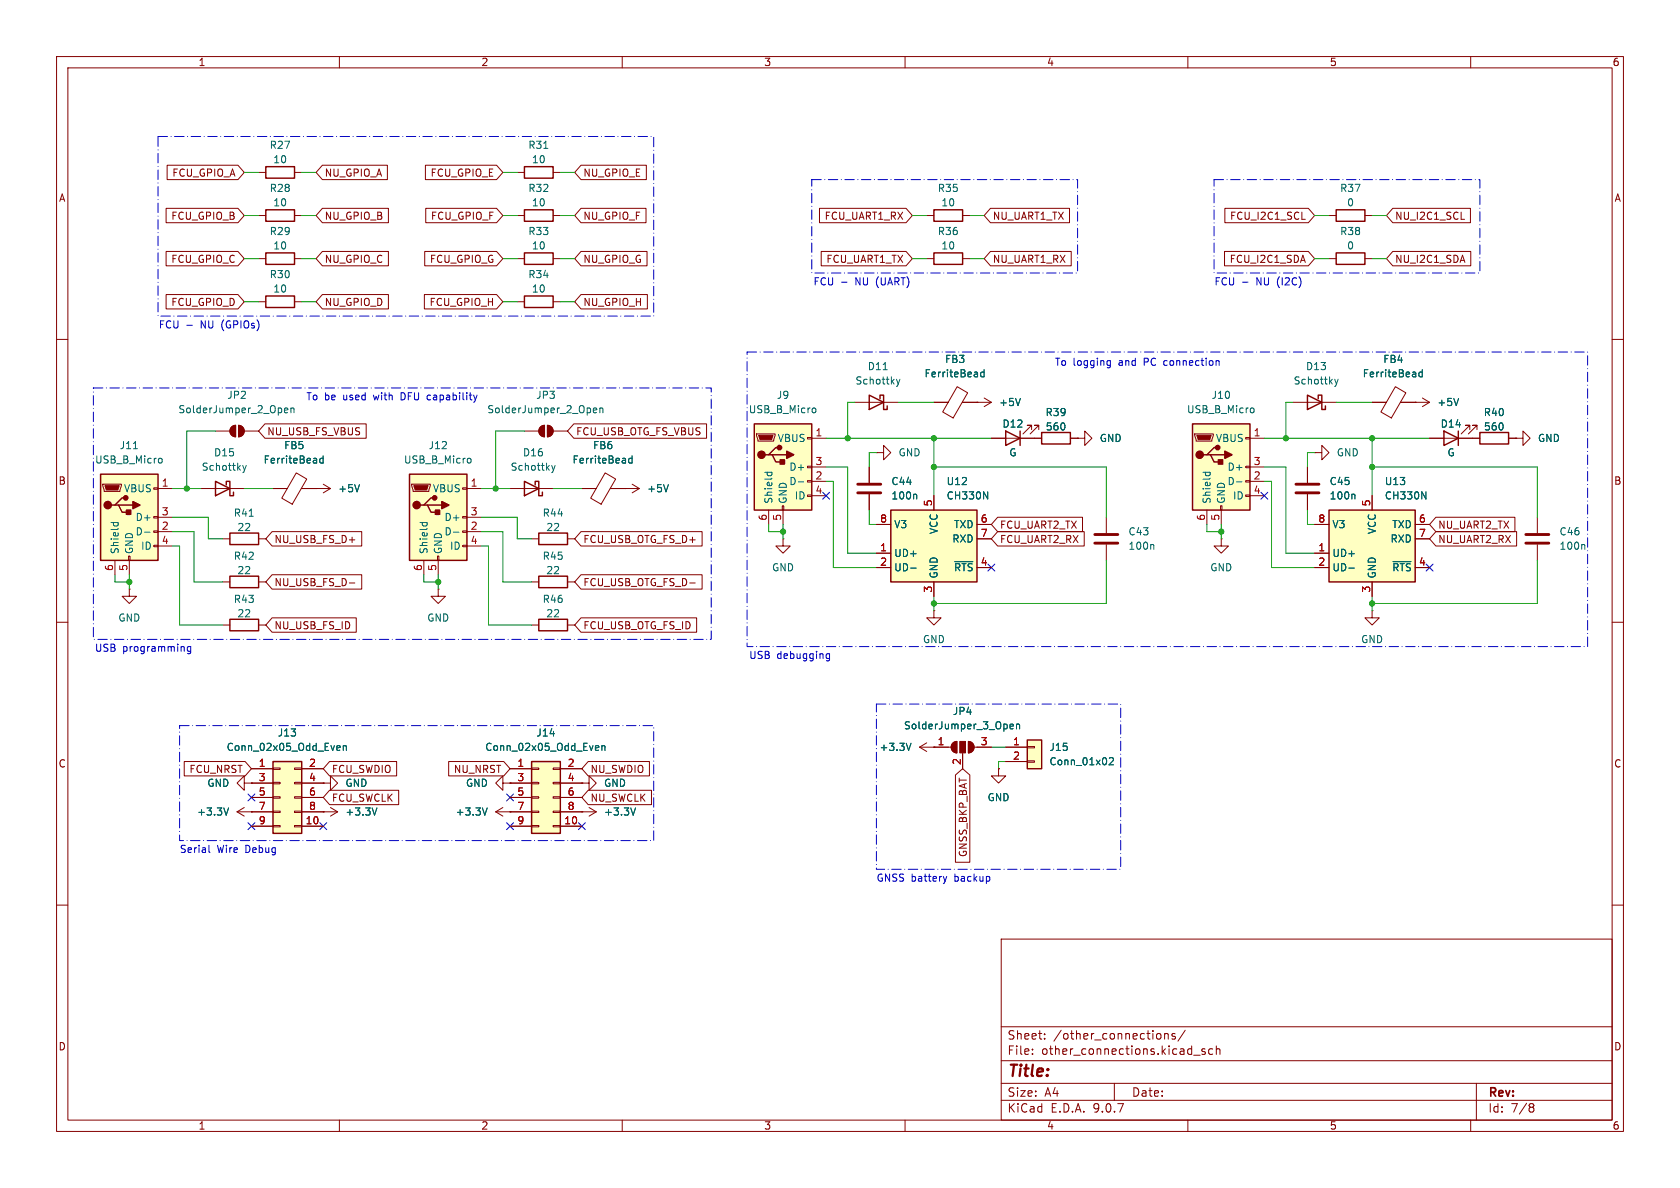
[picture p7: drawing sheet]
<svg xmlns="http://www.w3.org/2000/svg" width="297mm" height="210mm" viewBox="0 0 297 210" stroke-linecap="round" stroke-linejoin="round" font-family="sans-serif">
<g fill="none" stroke="#840000" stroke-width=".18">
<path d="M10 10h277v190h-277zM12 12h273v186h-273zM60 10v2M110 10v2M160 10v2M210 10v2M260 10v2M10 60h2M92.7 76.2h2.5M95.5 75.5l.8-.3v2a1.02 1.02 0 0 1-1-.6 1.02 1.02 0 0 1 .2-1.1zM96.8 75.2a1.02 1.02 0 0 1 1 1 1.02 1.02 0 0 1-1 1zM97.8 76.2h2.5"/>
<path d="M165.1 71.1h2.5M169.2 68.4l1.9 1-2.6 4.5-1.9-1.1zM170.1 71.1h5.2M172.7 71.1h.1M174 70.4l1.3 .7M175.3 77.5h7.6M175.3 71.1l-1.3 .8M182.4 75.9v-.7h-.8h.8l-1.6 1.5M183.6 75.9v-.7h-.7h.7l-1.5 1.5M285 60h2M10 110h2M285 110h2"/>
<path d="M41.9 143.5l1.3 .8M41.9 143.5h2.5M43.2 142.7l-1.3 .8M44.4 143.5h.1M87.6 143.5h2.6M87.6 143.5l1.3 .8M88.9 142.7l-1.3 .8M90.2 143.5h.1M10 160h2M177 166h108v32h-108zM285 160h2M60 198v2"/>
<path d="M110 198v2M160 198v2M177 194.5h108M177 191.5h108M177 187.5h108M177 181.5h108M182.5 186.3v.1M182.5 185.5v.1M184.7 183.6v.1M184.7 182.8v.1M197 191.5v3M205.2 182.8v.8"/>
<path d="M205.9 182.7v1M205.9 182.8l.2-.1 .4 .1v.9M207.7 182.8l-.3-.1-.2 .2v.2l.5 .2v.3h-.5M209.5 182.1l-1.3 2M210 198v2M211 186.5h1.2M213 185.5l-.3-.1-.2 .2v.2l.5 .2v.3h-.5M214.4 185.5l-.4-.1-.3 .3v.4l.1 .2h.6M215 185.5l.2-.1 .4 .1 .1 .9M215 184.9v1.5M260 198v2M261 191.5v6.5"/>
<path d="M270.6 195.1l.4 .1 .2 .2-.3 .3M270.6 195.7h.3M270.9 195.7l.2 .2 .1 .4-.2 .2-.4 .1"/>
</g>
<path d="M104.9 72.5l.6-.1-.1-.2-.3-.1-.2 .2 .1 .6h.4M106 72.2l.2-.1 .3 .1 .1 .8M106 72.1v.9M174 65.3v1.3M174 65.8h-.4l-.2 .2 .1 .6h.5M180.4 70.4l-.4 1.3M40.4 142.8l-.4 1.3M86.1 142.8l-.4 1.3" fill="none" stroke="#006464" stroke-width=".18"/>
<path d="M177.8 76.2l2.5 1.3-2.5 1.2zM180.3 76.2v2.5" fill="none" stroke="#840000" stroke-width=".25"/>
<g fill="#840000" stroke="#840000" stroke-width=".18">
<path d="M95.5 75.5l.8-.3v2a1.02 1.02 0 0 1-1-.6 1.02 1.02 0 0 1 .2-1.1z"/>
<path d="M96.8 75.2a1.02 1.02 0 0 1 1 1 1.02 1.02 0 0 1-1 1z"/>
</g>
<path d="M94 134.6h5.1v12.7h-5.1z" fill="#ffffc2"/>
<path d="M165.1 37.1h5.1v2h-5.1zM92.7 52.3h5.1v2.1h-5.1zM165.1 44.7h5.1v2h-5.1zM231.1 69.9l2.6 1.2-2.6 1.3zM233 70.5v-.6h.7v2.5h.6v-.6M255.3 76.2l2.5 1.3-2.5 1.2zM257.8 76.2v2.5M261.6 76.5h5.1v2h-5.1zM40.6 101.9h5.1v2h-5.1zM94 134.6h5.1v12.7h-5.1z" fill="none" stroke="#840000" stroke-width=".25"/>
<g fill="none" stroke="#840000" stroke-width=".18">
<path d="M163.8 38.1h1.3M170.2 38.1h1.2M91.4 53.3h1.3M97.8 53.3h1.3M163.8 45.7h1.3M170.2 45.7h1.2M228.6 71.1h7.6M242.6 71.1h2.5M246.7 68.4l1.8 1-2.5 4.5-1.9-1.1zM247.6 71.1h5.1M250.2 71.1h.1M251.5 70.4l1.2 .7"/>
<path d="M252.7 71.1l-1.2 .8M252.7 77.5h8.9M259.8 75.9v-.7h-.7h.7l-1.5 1.5M261.1 75.9v-.7h-.8h.8l-1.5 1.5M266.7 77.5h1.3M102.9 86.4h2.5M107 83.6l1.8 1.1-2.5 4.4-1.9-1zM107.9 86.4h2.6M231.1 82.6v2.7M231.1 87.4v2.8M232.4 80h1.3v-1.3l1.2 1.3-1.2 1.3v-1.3M232.4 80h.1"/>
<path d="M22.9 104.1v1.3h1.2l-1.2 1.3-1.3-1.3h1.3M22.9 104.1h.1M39.4 102.9h1.2M45.7 102.9h1.3M57.1 138.4h1.3v-1.2l1.3 1.2-1.3 1.3v-1.3M57.1 138.4h.1M88.9 138.4v-1.2l-1.3 1.2 1.3 1.3v-1.3h1.3M90.2 138.4h.1M90.2 135.9h3.8M90.2 138.4h3.8M94 135.8h1.2v.2h-1.2zM94 138.3h1.2v.3h-1.2z"/>
<path d="M97.8 135.8h1.3v.2h-1.3zM97.8 138.3h1.3v.3h-1.3zM99.1 135.9h3.8M99.1 138.4h3.8M162.6 132.1l1.2 .7M162.6 132.1h2.5M163.8 131.3l-1.2 .8M165.1 132.1h.1M57.1 143.5h.1M57.1 143.5h2.6M58.4 142.7l1.3 .8M59.7 143.5l-1.3 .8"/>
<path d="M90.2 141h3.8M90.2 143.5h3.8M90.2 146.1h3.8M94 140.8h1.2v.3h-1.2zM94 143.4h1.2v.2h-1.2zM94 145.9h1.2v.3h-1.2zM97.8 140.8h1.3v.3h-1.3zM97.8 143.4h1.3v.2h-1.3zM97.8 145.9h1.3v.3h-1.3zM99.1 141h3.8M99.1 143.5h3.8M99.1 146.1h3.8"/>
</g>
<g fill="none" stroke="#006464" stroke-width=".18">
<path d="M236 67l.3 .9M236.3 67.9l-.3 .4M236.6 67l-.3 .9M251.4 65.3v1.3M251.4 65.8h-.3l-.3 .2 .2 .6h.4M257.9 70.4l-.5 1.3M111.7 80.6v1.3M111.7 81.1l-.3-.1-.3 .3 .2 .5h.4M239.4 87.4l.1 .1v.7M105.4 131.8l.4 .1 .1 .2-.6 .1M105.8 132.6l-.4 .1M106.4 131.9l.2-.1 .3 .1 .1 .8"/>
<path d="M106.4 131.8v.9M161.1 131.4l-.5 1.3M66.6 142.8l-.4 1.3"/>
</g>
<path d="M229.1 85.6h4.1M229.1 87.1h4.1" fill="none" stroke="#840000" stroke-width=".51"/>
<path d="M17.8 83.8h10.1v15.3h-10.1z" fill="#ffffc2"/>
<path d="M236.2 37.1h5.1v2h-5.1zM236.2 44.7h5.1v2h-5.1zM184.1 76.5h5.1v2h-5.1zM17.8 83.8h10.1v15.3h-10.1zM20.3 89.3h.7l.6 1.3h1.3M21 89.3h2.5M22.2 88h-.6l-1.3 1.3h-.6M38.1 85.1l2.5 1.3-2.5 1.2zM40 85.7v-.6h.6v2.5h.7v-.6M40.6 94.2h5.1v2.1h-5.1zM40.6 109.5h5.1v2h-5.1z" fill="none" stroke="#840000" stroke-width=".25"/>
<g fill="none" stroke="#840000" stroke-width=".18">
<path d="M234.9 38.1h1.3M241.3 38.1h1.3M234.9 45.7h1.3M241.3 45.7h1.3M182.9 77.5h1.2M189.2 77.5h1.3M190.5 77.5h1.3v-1.3l1.2 1.3-1.2 1.2v-1.2M190.5 77.5h.1M18.2 85.6h3.3v.3l-.3 1h-2.8zM20.3 99.1v2.5M22.7 98.3h.3v.8h-.3zM22.9 99.1v2.5"/>
<path d="M27.2 86.2h.7v.3h-.7zM27.2 91.3h.7v.3h-.7zM27.2 93.9h.7v.2h-.7zM27.2 96.4h.7v.2h-.7zM27.9 86.4h2.6M27.9 91.4h2.6M27.9 94h2.6M27.9 96.5h2.6M35.6 86.4h7.6M39.4 95.3h1.2M45.7 95.3h1.3M48.3 86.4h2.5"/>
<path d="M52.4 83.6l1.8 1.1-2.5 4.4-1.9-1zM53.3 86.4h2.6M39.4 110.5h1.2M45.7 110.5h1.3"/>
</g>
<path d="M18.5 85.9h2.6l-.3 .7h-2z" fill="#840000" stroke="#840000" stroke-width=".18"/>
<g fill="#840000" stroke="#840000" stroke-width=".25">
<path d="M22.4 90.2h.7v.7h-.7z"/>
<path d="M23.5 88.6l1.3 .7-1.3 .6z"/>
<circle cx="19" cy="89.3" r=".63"/>
<circle cx="22.2" cy="88" r=".38"/>
</g>
<path d="M23.6 79.3h.7M19.6 92.4h1.3M20.1 92.4v.3M20.8 92.4l.1 .3M25.6 94.1h.9M28.2 81l.3 .1 .2 .2-.1 .4-.4 .2M42.9 82.3l.3 .8M43.2 83.1l-.3 .5M43.5 82.3l-.3 .8M44.1 91.3h.7M57.1 81.1l-.3-.1-.3 .3 .1 .5h.5M57.1 80.6v1.3" fill="none" stroke="#006464" stroke-width=".18"/>
<path d="M210.8 74.9h10.2v15.3h-10.2z" fill="#ffffc2"/>
<path d="M47 37.1h5.1v2h-5.1zM92.7 37.1h5.1v2h-5.1zM92.7 29.5h5.1v2h-5.1zM47 52.3h5.1v2.1h-5.1zM47 44.7h5.1v2h-5.1zM92.7 44.7h5.1v2h-5.1zM210.8 74.9h10.2v15.3h-10.2zM215.3 79.1h-.7l-1.2 1.3h-.7M213.4 80.4h.6l.6 1.3h1.3M214 80.4h2.5" fill="none" stroke="#840000" stroke-width=".25"/>
<g fill="none" stroke="#840000" stroke-width=".18">
<path d="M45.7 38.1h1.3M52.1 38.1h1.2M91.4 38.1h1.3M91.4 30.5h1.3M97.8 38.1h1.3M97.8 30.5h1.3M45.7 53.3h1.3M45.7 45.7h1.3M52.1 53.3h1.2M52.1 45.7h1.2M91.4 45.7h1.3M97.8 45.7h1.3"/>
<path d="M211.2 76.7h3.3v.3l-.3 1h-2.7zM220.2 77.3h.8v.3h-.8zM221 77.5h2.5M268 77.5h1.2v-1.3l1.3 1.3-1.3 1.2v-1.2M268 77.5h.1M110.5 86.4h.1M110.5 86.4h2.5M111.8 85.6l1.2 .8M113 86.4l-1.2 .7M213.4 90.2v2.5M215.8 89.4h.2v.8h-.2zM215.9 90.2v2.5"/>
<path d="M220.2 82.4h.8v.3h-.8zM220.2 85h.8v.2h-.8zM220.2 87.5h.8v.3h-.8zM221 82.6h2.5M221 85.1h2.5M221 87.6h2.5"/>
</g>
<path d="M211.6 77h2.5l-.2 .7h-2.1z" fill="#840000" stroke="#840000" stroke-width=".18"/>
<g fill="#840000" stroke="#840000" stroke-width=".25">
<path d="M215.4 81.3h.8v.7h-.8z"/>
<path d="M216.5 79.8l1.3 .6-1.3 .6z"/>
<circle cx="212.1" cy="80.4" r=".63"/>
<circle cx="215.3" cy="79.1" r=".38"/>
</g>
<path d="M96.1 26.2h.8M221.3 72.1l.3 .1 .1 .2-.1 .4-.3 .2M118.2 85.7l-.5 1.2M212.7 83.5h1.2M213.2 83.5l-.1 .4M213.9 83.5v.4M218.6 85.2h1" fill="none" stroke="#006464" stroke-width=".18"/>
<path d="M157.5 90.2h15.2v12.7h-15.2z" fill="#ffffc2"/>
<path d="M47 29.5h5.1v2h-5.1zM157.5 90.2h15.2v12.7h-15.2z" fill="none" stroke="#840000" stroke-width=".25"/>
<g fill="none" stroke="#840000" stroke-width=".18">
<path d="M45.7 30.5h1.3M52.1 30.5h1.2M55.9 86.4h.1M55.9 86.4h2.5M57.1 85.6l1.3 .8M58.4 86.4l-1.3 .7M154.9 92.7h2.6M154.9 97.8h2.6M165.1 87.6v2.6M172.7 92.7h2.6M172.7 95.3h2.6M154.9 100.3h2.6"/>
<path d="M165.1 108v1.2h1.3l-1.3 1.3-1.3-1.3h1.3M165.1 108h.1M165.1 102.9v2.5M172.7 100.3h2.6"/>
</g>
<path d="M63.6 85.7l-.5 1.2M168.8 99.3h3.2M173.9 86.9l.7 1.3v-1.3M161 100.4h1" fill="none" stroke="#006464" stroke-width=".18"/>
<path d="M133.3 74.9h10.2v15.3h-10.2z" fill="#ffffc2"/>
<path d="M133.3 74.9h10.2v15.3h-10.2zM137.8 79.1h-.6l-1.3 1.3h-.6M135.9 80.4h.6l.7 1.3h1.2M136.5 80.4h2.6" fill="none" stroke="#840000" stroke-width=".25"/>
<g fill="none" stroke="#840000" stroke-width=".18">
<path d="M133.7 76.7h3.3v.3l-.2 1h-2.8zM142.7 77.3h.8v.3h-.8zM143.5 77.5h2.5M135.9 90.2v2.5M138.3 89.4h.3v.8h-.3zM138.4 90.2v2.5M142.7 82.4h.8v.3h-.8zM142.7 85h.8v.2h-.8zM142.7 87.5h.8v.3h-.8zM143.5 82.6h2.5M143.5 85.1h2.5M143.5 87.6h2.5"/>
<path d="M153.7 82.6v2.7M153.7 87.4v2.8M154.9 80h1.3v-1.3l1.3 1.3-1.3 1.3v-1.3M154.9 80h.1M195.6 91.4v2.8M195.6 96.3v2.8"/>
</g>
<path d="M134.1 77h2.6l-.3 .7h-2z" fill="#840000" stroke="#840000" stroke-width=".18"/>
<g fill="#840000" stroke="#840000" stroke-width=".25">
<path d="M137.9 81.3h.8v.7h-.8z"/>
<path d="M139.1 79.8l1.2 .6-1.2 .6z"/>
<circle cx="134.6" cy="80.4" r=".63"/>
<circle cx="137.8" cy="79.1" r=".38"/>
</g>
<path d="M143.8 72.1l.3 .1 .1 .2v.4l-.4 .2M135.2 83.5h1.3M135.7 83.5l-.1 .4M136.4 83.5l.1 .4M141.1 85.2h1M161.9 87.4l.2 .1v.7M203.8 96.3l.2 .1v.7" fill="none" stroke="#006464" stroke-width=".18"/>
<path d="M151.6 85.6h4.1M151.6 87.1h4.1M193.5 94.5h4.1M193.5 96h4.1" fill="none" stroke="#840000" stroke-width=".51"/>
<path d="M72.4 83.8h10.1v15.3h-10.1z" fill="#ffffc2"/>
<path d="M72.4 83.8h10.1v15.3h-10.1zM74.9 89.3h.7l.6 1.3h1.3M75.6 89.3h2.5M76.8 88h-.6l-1.3 1.3h-.6" fill="none" stroke="#840000" stroke-width=".25"/>
<g fill="none" stroke="#840000" stroke-width=".18">
<path d="M72.8 85.6h3.3v.3l-.3 1h-2.8zM74.9 99.1v2.5M77.3 98.3h.3v.8h-.3zM77.5 99.1v2.5M81.8 86.2h.7v.3h-.7zM81.8 91.3h.7v.3h-.7zM81.8 93.9h.7v.2h-.7zM81.8 96.4h.7v.2h-.7zM82.5 86.4h2.6M82.5 91.4h2.6M82.5 94h2.6M82.5 96.5h2.6"/>
<path d="M215.9 95.3v1.2h1.3l-1.3 1.3-1.3-1.3h1.3M215.9 95.3h.1"/>
</g>
<path d="M73.2 85.9h2.5l-.3 .7h-2z" fill="#840000" stroke="#840000" stroke-width=".18"/>
<g fill="#840000" stroke="#840000" stroke-width=".25">
<path d="M77 90.2h.7v.7h-.7z"/>
<path d="M78.1 88.6l1.3 .7-1.3 .6z"/>
<circle cx="73.7" cy="89.3" r=".63"/>
<circle cx="76.8" cy="88" r=".38"/>
</g>
<path d="M74.2 92.4h1.3M74.7 92.4v.3M75.4 92.4l.1 .3M80.2 94.1h.9M82.9 81l.3 .1 .1 .2-.1 .4-.3 .2" fill="none" stroke="#006464" stroke-width=".18"/>
<path d="M181.6 130.8h2.5v5.1h-2.5z" fill="#ffffc2"/>
<path d="M181.6 130.8h2.5v5.1h-2.5z" fill="none" stroke="#840000" stroke-width=".25"/>
<path d="M177.8 132.1h3.8M177.8 134.6h3.8M181.6 132h1.3v.2h-1.3zM181.6 134.5h1.3v.2h-1.3z" fill="none" stroke="#840000" stroke-width=".18"/>
<path d="M196.1 134.1l.5-.2 .2 .4-.7 .9h.7" fill="none" stroke="#006464" stroke-width=".18"/>
<path d="M234.9 90.2h15.3v12.7h-15.3z" fill="#ffffc2"/>
<path d="M153.7 69.9l2.5 1.2-2.5 1.3zM155.6 70.5v-.6h.6v2.5h.6v-.6M92.7 85.1l2.5 1.3-2.5 1.2zM94.6 85.7v-.6h.6v2.5h.7v-.6M95.2 94.2h5.1v2.1h-5.1zM234.9 90.2h15.3v12.7h-15.3zM95.2 109.5h5.1v2h-5.1zM95.2 101.9h5.1v2h-5.1z" fill="none" stroke="#840000" stroke-width=".25"/>
<g fill="none" stroke="#840000" stroke-width=".18">
<path d="M38.1 76.2h2.5M40.9 75.5l.8-.3v2a1.02 1.02 0 0 1-1-.6 1.02 1.02 0 0 1 .2-1.1zM42.2 75.2a1.02 1.02 0 0 1 1 1 1.02 1.02 0 0 1-1 1zM43.2 76.2h2.5M151.1 71.1h7.6M90.2 86.4h7.6M94 95.3h1.2M100.3 95.3h1.3M138.4 95.3v1.2h1.3l-1.3 1.3-1.2-1.3h1.2M138.4 95.3h.1M232.4 92.7h2.5M232.4 97.8h2.5"/>
<path d="M242.6 87.6v2.6M250.2 92.7h2.5M250.2 95.3h2.5M271.8 91.4v2.8M271.8 96.3v2.8M77.5 104.1v1.3h1.2l-1.2 1.3-1.3-1.3h1.3M77.5 104.1h.1M94 110.5h1.2M94 102.9h1.2M100.3 110.5h1.3M100.3 102.9h1.3M232.4 100.3h2.5"/>
<path d="M242.6 108v1.2h1.2l-1.2 1.3-1.3-1.3h1.3M242.6 108h.1M242.6 102.9v2.5M250.2 100.3h2.5M43.2 138.4v-1.2l-1.3 1.2 1.3 1.3v-1.3h1.2M44.4 138.4h.1M102.9 138.4h1.2v-1.2l1.3 1.2-1.3 1.3v-1.3M102.9 138.4h.1M165.1 132.1h3M168.4 131.4l.8-.3v2a1.02 1.02 0 0 1-1-.6 1.02 1.02 0 0 1 .2-1.1zM170.2 133.1v2.8M171.2 131.1a1.02 1.02 0 0 1 1 1 1.02 1.02 0 0 1-1 1z"/>
<path d="M172.2 132.1h3.1M176.5 135.9v1.3h1.3l-1.3 1.2-1.2-1.2h1.2M176.5 135.9h.1M102.9 143.5h.1M102.9 143.5h2.5M104.1 142.7l1.3 .8M105.4 143.5l-1.3 .8"/>
</g>
<g fill="none" stroke="#006464" stroke-width=".18">
<path d="M50.3 72.5l.6-.1-.1-.2-.3-.1-.2 .2v.6h.5M51.4 72.2l.2-.1 .3 .1 .1 .8M51.4 72.1v.9M156.1 65.3h.8M158.5 67l.3 .9M158.8 67.9l-.3 .4M159.1 67l-.3 .9M97.5 82.3l.3 .8M97.8 83.1l-.3 .5M98.1 82.3l-.3 .8M246.3 99.3h3.2M251.4 86.9l.7 1.3v-1.3"/>
<path d="M280 96.3l.2 .1v.7M238.5 100.4h.9M178.6 128.4l.6-.1-.1-.2-.4-.1-.1 .2v.6h.5M179.7 128.1l.2-.1 .3 .1v.7M179.7 128v.8M112.4 142.8l-.5 1.3"/>
</g>
<path d="M269.7 94.5h4.1M269.7 96h4.1" fill="none" stroke="#840000" stroke-width=".51"/>
<g fill="#840000" stroke="#840000" stroke-width=".18">
<path d="M168.4 131.4l.8-.3v2a1.02 1.02 0 0 1-1-.6 1.02 1.02 0 0 1 .2-1.1z"/>
<path d="M169.7 131.1h1v2h-1z"/>
<path d="M171.2 131.1a1.02 1.02 0 0 1 1 1 1.02 1.02 0 0 1-1 1z"/>
<path d="M40.9 75.5l.8-.3v2a1.02 1.02 0 0 1-1-.6 1.02 1.02 0 0 1 .2-1.1z"/>
<path d="M42.2 75.2a1.02 1.02 0 0 1 1 1 1.02 1.02 0 0 1-1 1z"/>
</g>
<path d="M48.3 134.6h5v12.7h-5z" fill="#ffffc2"/>
<path d="M48.3 134.6h5v12.7h-5z" fill="none" stroke="#840000" stroke-width=".25"/>
<g fill="none" stroke="#840000" stroke-width=".18">
<path d="M29.4 36.8h12.7l1.1 1.3-1.1 1.3h-12.7zM29.5 29.2h12.6l1.1 1.3-1.1 1.3h-12.6zM57 36.8h11.7v2.6h-11.7l-1.1-1.3zM57 29.2h11.5v2.6h-11.5l-1.1-1.3zM75.2 29.2h12.6l1.1 1.3-1.1 1.3h-12.6zM75.3 36.8h12.5l1.1 1.3-1.1 1.3h-12.5zM102.7 36.8h11.5v2.6h-11.5l-1.1-1.3zM102.7 29.2h11.6v2.6h-11.6l-1.1-1.3zM144.9 36.8h15.3l1.1 1.3-1.1 1.3h-15.3zM175.1 36.8h14v2.6h-14l-1.1-1.3zM216.5 36.8h14.8l1.1 1.3-1.1 1.3h-14.8zM230.2 38.8h.6"/>
<path d="M246.2 36.8h13.8v2.6h-13.8l-1.1-1.3zM258.3 38.8h.6M29.4 52.1h12.7l1.1 1.2-1.1 1.3h-12.7zM29.4 44.4h12.7l1.1 1.3-1.1 1.3h-12.7zM57 52.1h11.7v2.5h-11.7l-1.1-1.3zM57 44.4h11.7v2.6h-11.7l-1.1-1.3zM75 52.1h12.8l1.1 1.2-1.1 1.3h-12.8zM75.1 44.4h12.7l1.1 1.3-1.1 1.3h-12.7zM102.7 52.1h11.7v2.5h-11.7l-1.1-1.3zM102.7 44.4h11.7v2.6h-11.7l-1.1-1.3zM145.2 44.4h15l1.1 1.3-1.1 1.3h-15zM175.1 44.4h14.3v2.6h-14.3l-1.1-1.3z"/>
<path d="M216.5 44.4h14.8l1.1 1.3-1.1 1.3h-14.8zM246.2 44.4h13.8v2.6h-13.8l-1.1-1.3zM46.8 74.9h17.9v2.6h-17.9l-1.1-1.3zM101.4 74.9h23.5v2.6h-23.5l-1.1-1.3zM165.1 71.1h2.5M170.2 71.1h2.5M172.7 71.1h.1M175.3 77.5h2.5M180.3 77.5h3.8M189.2 77.5h1.3M190.5 77.5h.1M242.6 71.1h2.5"/>
<path d="M247.6 71.1h2.6M250.2 71.1h.1M252.7 77.5h2.6M257.8 77.5h3.8M266.7 77.5h1.3M268 77.5h.1M48.1 94h15.8v2.5h-15.8l-1.1-1.2zM48.3 86.4h2.5M53.3 86.4h2.6M55.9 86.4h.1M61.8 95.4h.9M102.7 94h21.4v2.5h-21.4l-1.1-1.2z"/>
<path d="M102.9 86.4h2.5M107.9 86.4h2.6M110.5 86.4h.1M153.7 82.6v2.7M153.7 87.4v2.8M154.9 92.7h2.6M154.9 97.8h2.6M165.1 87.6v2.6M172.7 92.7h2.6M172.7 95.3h2.6M176.4 91.4h15v2.6h-15l-1.1-1.3zM176.4 94h15.3v2.5h-15.3l-1.1-1.2z"/>
<path d="M231.1 82.6v2.7M231.1 87.4v2.8M232.4 92.7h2.5M232.4 97.8h2.5M242.6 87.6v2.6M250.2 92.7h2.5M250.2 95.3h2.5M253.8 91.4h14v2.6h-14l-1.1-1.3zM253.8 94h14.3v2.5h-14.3l-1.1-1.2zM48.1 101.6h15.8v2.5h-15.8l-1.1-1.2zM48.1 109.2h14.9v2.6h-14.9l-1.1-1.3zM61.8 103.1h.9"/>
<path d="M102.7 109.2h20.5v2.6h-20.5l-1.1-1.3zM102.7 101.6h21.4v2.5h-21.4l-1.1-1.2zM121.9 103.1h1M154.9 100.3h2.6M165.1 102.9v2.5M172.7 100.3h2.6M232.4 100.3h2.5M242.6 102.9v2.5M250.2 100.3h2.5M32.6 134.6h10.7l1.1 1.3-1.1 1.3h-10.7zM44.4 138.4h.1M44.4 135.9h3.9"/>
<path d="M44.4 138.4h3.9M48.3 135.8h1.2v.2h-1.2zM48.3 138.3h1.2v.3h-1.2zM52.1 135.8h1.2v.2h-1.2zM52.1 138.3h1.2v.3h-1.2zM53.3 135.9h3.8M53.3 138.4h3.8M57.1 138.4h.1M58.3 139.7h12.2v2.5h-12.2l-1.2-1.2zM58.3 134.6h11.8v2.6h-11.8l-1.2-1.3zM79.3 134.6h9.8l1.1 1.3-1.1 1.3h-9.8zM90.2 138.4h.1"/>
<path d="M90.2 135.9h3.8M90.2 138.4h3.8M99.1 135.9h3.8M99.1 138.4h3.8M102.9 138.4h.1M104 139.7h11.2v2.5h-11.2l-1.1-1.2zM104 134.6h10.8v2.6h-10.8l-1.1-1.3zM165.1 132.1h.1M165.1 132.1h2.5M168.9 137l1.3-1.1 1.3 1.1v15.4h-2.6zM170.2 133.4v2.5M172.7 132.1h2.6"/>
<path d="M176.5 135.9h.1M177.8 132.1h3.8M177.8 134.6h3.8M44.4 143.5h.1M44.4 141h3.9M44.4 143.5h3.9M44.4 146.1h3.9M48.3 140.8h1.2v.3h-1.2zM48.3 143.4h1.2v.2h-1.2zM48.3 145.9h1.2v.3h-1.2zM52.1 140.8h1.2v.3h-1.2zM52.1 143.4h1.2v.2h-1.2z"/>
<path d="M52.1 145.9h1.2v.3h-1.2zM53.3 141h3.8M53.3 143.5h3.8M53.3 146.1h3.8M57.1 143.5h.1M90.2 143.5h.1M90.2 141h3.8M90.2 143.5h3.8M90.2 146.1h3.8M99.1 141h3.8M99.1 143.5h3.8M99.1 146.1h3.8"/>
<path d="M102.9 143.5h.1"/>
</g>
<g fill="none" stroke="#006464" stroke-width=".18">
<path d="M174 65.8h-.4l-.2 .2 .1 .6h.5M174 65.3v1.3M180.4 70.4l-.4 1.3M251.4 65.3v1.3M251.4 65.8h-.3l-.3 .2 .2 .6h.4M257.9 70.4l-.5 1.3M57.1 80.6v1.3M57.1 81.1l-.3-.1-.3 .3 .1 .5h.5M63.6 85.7l-.5 1.2M111.7 81.1l-.3-.1-.3 .3 .2 .5h.4M111.7 80.6v1.3M118.2 85.7l-.5 1.2"/>
<path d="M161.9 87.4l.2 .1v.7M168.8 99.3h3.2M173.9 86.9l.7 1.3v-1.3M239.4 87.4l.1 .1v.7M246.3 99.3h3.2M251.4 86.9l.7 1.3v-1.3M161 100.4h1M238.5 100.4h.9M59.7 131.8l.4 .1v.2l-.6 .1M60.1 132.6l-.4 .1M60.7 131.9l.2-.1 .3 .1v.8M60.7 131.8v.9"/>
<path d="M105.4 131.8l.4 .1 .1 .2-.6 .1M105.8 132.6l-.4 .1M106.4 131.9l.2-.1 .3 .1 .1 .8M106.4 131.8v.9M161.1 131.4l-.5 1.3M178.6 128.4l.6-.1-.1-.2-.4-.1-.1 .2v.6h.5M179.7 128.1l.2-.1 .3 .1v.7M179.7 128v.8M196.1 134.1l.5-.2 .2 .4-.7 .9h.7M40.4 142.8l-.4 1.3M66.6 142.8l-.4 1.3M86.1 142.8l-.4 1.3"/>
<path d="M112.4 142.8l-.5 1.3"/>
</g>
<g fill="none" stroke="#009600" stroke-width=".18">
<path d="M43.2 38.1h2.5M43.2 30.5h2.5M53.3 38.1h2.6M53.3 30.5h2.6M88.9 38.1h2.5M88.9 30.5h2.5M99.1 38.1h2.5M99.1 30.5h2.5M161.3 38.1h2.5M171.4 38.1h2.6M232.4 38.1h2.5M242.6 38.1h2.5"/>
<path d="M43.2 45.7h2.5M43.2 53.3h2.5M53.3 45.7h2.6M53.3 53.3h2.6M88.9 45.7h2.5M88.9 53.3h2.5M99.1 45.7h2.5M99.1 53.3h2.5M161.3 45.7h2.5M171.4 45.7h2.6M232.4 45.7h2.5M242.6 45.7h2.5"/>
<path d="M38.1 76.2h-5.1v10.2M92.7 76.2h-5.1v10.2M146 77.5h29.3M151.1 71.1h-1.2v6.4M158.7 71.1h6.4M165.1 77.5v10.1M223.5 77.5h29.2M228.6 71.1h-1.3v6.4M236.2 71.1h6.4M242.6 77.5v10.1M30.5 86.4h5.1M30.5 91.4h6.3v3.9h2.6"/>
<path d="M30.5 96.5h1.2v14h7.7M30.5 94h3.8v8.9h5.1M43.2 86.4h5.1M85.1 86.4h5.1M85.1 91.4h6.3v3.9h2.6M85.1 96.5h1.3v14h7.6M85.1 94h3.8v8.9h5.1M97.8 86.4h5.1M135.9 92.7v1.3h2.5M138.4 92.7v2.6M146 82.6h3.9v15.2h5M146 85.1h1.3v15.2h7.6"/>
<path d="M153.7 90.2v2.5h1.2M154.9 80h-1.2v2.6M165.1 82.6h30.5v8.8M195.6 99.1v7.6h-30.5M213.4 92.7v1.3h2.5M215.9 92.7v2.6M223.5 82.6h3.8v15.2h5.1M223.5 85.1h1.3v15.2h7.6M231.1 90.2v2.5h1.3M232.4 80h-1.3v2.6M242.6 82.6h29.2v8.8M271.8 99.1v7.6h-29.2"/>
<path d="M20.3 101.6v1.3h2.6M22.9 101.6v2.5M74.9 101.6v1.3h2.6M77.5 101.6v2.5M165.1 105.4v2.6M242.6 105.4v2.6M175.3 132.1h2.5M177.8 134.6h-1.3v1.3"/>
</g>
<g fill="none" stroke="#000084" stroke-width=".18">
<path d="M145.4 87l1.3 1.2M146.7 87l-1.3 1.2M174.7 99.7l1.2 1.2M175.9 99.7l-1.2 1.2M222.9 87l1.2 1.2M224.1 87l-1.2 1.2M252.1 99.7l1.2 1.2M253.3 99.7l-1.2 1.2M43.8 140.4l1.3 1.2M43.8 145.4l1.3 1.3M45.1 140.4l-1.3 1.2M45.1 145.4l-1.3 1.3"/>
<path d="M56.5 145.4l1.3 1.3M57.8 145.4l-1.3 1.3M89.6 140.4l1.2 1.2M89.6 145.4l1.2 1.3M90.8 140.4l-1.2 1.2M90.8 145.4l-1.2 1.3M102.3 145.4l1.2 1.3M103.5 145.4l-1.2 1.3"/>
</g>
<g fill="none" stroke="#0000c2" stroke-width=".18">
<path d="M33 57.5h1M148.8 49.9h.9M219.7 49.9h.9M84.3 69.8l-.3 .9M195.8 64.5h.5M195.8 63.8h.5M196.3 63.7v1.1l-.1 .2h-.3M215.2 63.7l.3 .2v.7M33.7 114.3v1l-.2 .3-.3-.1M33.7 114.4l-.3-.1-.3 .2 .1 .6h.5M146 116.2l.3 .2 .4-.1M146.7 115.6h-.4l-.3 .2"/>
<path d="M146.7 115.6v1l-.3 .2h-.3M36.9 149.4v1.1l.2 .2M167.4 154.9l-.3 .9"/>
</g>
<path d="M27.9 24.1h87.7v31.8h-87.7zM143.5 31.8h47v16.5h-47zM214.6 31.8h47v16.5h-47zM16.5 68.6h109.2v44.4h-109.2zM132.1 62.2h148.6v52.1h-148.6zM31.7 128.3h83.9v20.3h-83.9zM154.9 124.5h43.2v29.2h-43.2z" fill="none" stroke="#0000c2" stroke-width=".18" stroke-dasharray="1.7 .6 0 .6"/>
<g fill="#009600" stroke="#009600" stroke-width=".18">
<circle cx="242.6" cy="77.5" r=".46"/>
<circle cx="242.6" cy="82.6" r=".46"/>
<circle cx="227.3" cy="77.5" r=".46"/>
<circle cx="165.1" cy="106.7" r=".46"/>
<circle cx="138.4" cy="94" r=".46"/>
<circle cx="149.9" cy="77.5" r=".46"/>
<circle cx="165.1" cy="77.5" r=".46"/>
<circle cx="165.1" cy="82.6" r=".46"/>
<circle cx="215.9" cy="94" r=".46"/>
<circle cx="242.6" cy="106.7" r=".46"/>
<circle cx="87.6" cy="86.4" r=".46"/>
<circle cx="77.5" cy="102.9" r=".46"/>
<circle cx="22.9" cy="102.9" r=".46"/>
<circle cx="33" cy="86.4" r=".46"/>
</g>
<text font-size="2.8" fill="#840000" x="178" y="190.9">Title:</text>
<g font-size="2.1" fill="#840000">
<text x="178" y="184">Sheet:</text>
<text x="186.2" y="184">/other_connections/</text>
<text x="178" y="186.7">File:</text>
<text x="184.1" y="186.7">other_connections.kicad_sch</text>
<text x="178" y="196.9">KiCad</text>
<text x="178" y="194.1">Size:</text>
<text x="184.7" y="194.1">A4</text>
<text x="185.7" y="196.9">E.D.A.</text>
<text x="193.3" y="196.9">9.0.7</text>
<text x="200" y="194.1">Date:</text>
<text x="263" y="194.3">Rev:</text>
<text x="263" y="196.9">Id:</text>
<text x="267.1" y="196.9">7/8</text>
</g>
<g font-size="1.8" fill="#840000">
<text x="35" y="11.9">1</text>
<text x="85" y="11.9">2</text>
<text x="135" y="11.9">3</text>
<text x="185" y="11.9">4</text>
<text x="235" y="11.9">5</text>
<text x="285" y="11.9">6</text>
<text x="10.3" y="35.9">A</text>
<text x="30.4" y="31.4">FCU_GPIO_A</text>
<text x="57.3" y="31.4">NU_GPIO_A</text>
<text x="76" y="31.4">FCU_GPIO_E</text>
<text x="103" y="31.4">NU_GPIO_E</text>
<text x="285.3" y="35.9">A</text>
<text x="30.2" y="39.1">FCU_GPIO_B</text>
<text x="57.3" y="39.1">NU_GPIO_B</text>
<text x="76.1" y="39.1">FCU_GPIO_F</text>
<text x="103" y="39.1">NU_GPIO_F</text>
<text x="145.7" y="39.1">FCU_UART1_RX</text>
<text x="175.4" y="39.1">NU_UART1_TX</text>
<text x="217.4" y="39.1">FCU_I2C1_SCL</text>
<text x="246.5" y="39.1">NU_I2C1_SCL</text>
<text x="30.2" y="46.7">FCU_GPIO_C</text>
<text x="57.3" y="46.7">NU_GPIO_C</text>
<text x="75.9" y="46.7">FCU_GPIO_G</text>
<text x="103" y="46.7">NU_GPIO_G</text>
<text x="146" y="46.7">FCU_UART1_TX</text>
<text x="175.4" y="46.7">NU_UART1_RX</text>
<text x="217.3" y="46.7">FCU_I2C1_SDA</text>
<text x="246.5" y="46.7">NU_I2C1_SDA</text>
<text x="30.2" y="54.3">FCU_GPIO_D</text>
<text x="57.3" y="54.3">NU_GPIO_D</text>
<text x="75.8" y="54.3">FCU_GPIO_H</text>
<text x="103" y="54.3">NU_GPIO_H</text>
<text x="47.1" y="77.2">NU_USB_FS_VBUS</text>
<text x="101.8" y="77.2">FCU_USB_OTG_FS_VBUS</text>
<text x="10.3" y="85.9">B</text>
<text x="285.3" y="85.9">B</text>
<text x="176.7" y="93.7">FCU_UART2_TX</text>
<text x="254.2" y="93.7">NU_UART2_TX</text>
<text x="48.4" y="96.2">NU_USB_FS_D+</text>
<text x="103" y="96.2">FCU_USB_OTG_FS_D+</text>
<text x="176.7" y="96.2">FCU_UART2_RX</text>
<text x="254.2" y="96.2">NU_UART2_RX</text>
<text x="48.4" y="103.8">NU_USB_FS_D-</text>
<text x="103" y="103.8">FCU_USB_OTG_FS_D-</text>
<text x="48.4" y="111.4">NU_USB_FS_ID</text>
<text x="103" y="111.4">FCU_USB_OTG_FS_ID</text>
<text x="10.3" y="135.9">C</text>
<text x="33.4" y="136.8">FCU_NRST</text>
<text x="58.6" y="136.8">FCU_SWDIO</text>
<text x="80.1" y="136.8">NU_NRST</text>
<text x="104.3" y="136.8">NU_SWDIO</text>
<text x="285.3" y="135.9">C</text>
<text x="58.6" y="141.9">FCU_SWCLK</text>
<text x="104.3" y="141.9">NU_SWCLK</text>
<text x="171.1" y="151.6" transform="rotate(-90 171.1 151.6)">GNSS_BKP_BAT</text>
<text x="10.3" y="185.9">D</text>
<text x="285.3" y="185.9">D</text>
<text x="35" y="199.9">1</text>
<text x="85" y="199.9">2</text>
<text x="135" y="199.9">3</text>
<text x="185" y="199.9">4</text>
<text x="235" y="199.9">5</text>
<text x="285" y="199.9">6</text>
</g>
<g font-size="1.8" fill="#006464">
<text x="47.6" y="26.5">R27</text>
<text x="48.2" y="29.1">10</text>
<text x="93.3" y="26.5">R31</text>
<text x="93.9" y="29.1">10</text>
<text x="47.6" y="34.1">R28</text>
<text x="93.3" y="34.1">R32</text>
<text x="165.7" y="34.1">R35</text>
<text x="236.8" y="34.1">R37</text>
<text x="47.6" y="41.8">R29</text>
<text x="48.2" y="36.7">10</text>
<text x="93.3" y="41.8">R33</text>
<text x="93.9" y="36.7">10</text>
<text x="165.7" y="41.8">R36</text>
<text x="166.3" y="36.7">10</text>
<text x="236.8" y="41.8">R38</text>
<text x="238.1" y="36.7">0</text>
<text x="48.2" y="44.3">10</text>
<text x="93.9" y="44.3">10</text>
<text x="166.3" y="44.3">10</text>
<text x="238.1" y="44.3">0</text>
<text x="47.6" y="49.4">R30</text>
<text x="48.2" y="51.9">10</text>
<text x="93.3" y="49.4">R34</text>
<text x="93.9" y="51.9">10</text>
<text x="153.3" y="65.6">D11</text>
<text x="167" y="64.4">FB3</text>
<text x="230.8" y="65.6">D13</text>
<text x="244.4" y="64.4">FB4</text>
<text x="40.1" y="70.7">JP2</text>
<text x="94.7" y="70.7">JP3</text>
<text x="137.2" y="70.7">J9</text>
<text x="151.1" y="68.2">Schottky</text>
<text x="163.3" y="66.9">FerriteBead</text>
<text x="176.5" y="72">+5V</text>
<text x="214.1" y="70.7">J10</text>
<text x="228.6" y="68.2">Schottky</text>
<text x="240.8" y="66.9">FerriteBead</text>
<text x="254" y="72">+5V</text>
<text x="31.4" y="73.3">SolderJumper_2_Open</text>
<text x="86" y="73.3">SolderJumper_2_Open</text>
<text x="132.3" y="73.3">USB_B_Micro</text>
<text x="177.1" y="75.8">D12</text>
<text x="184.7" y="73.8">R39</text>
<text x="184.8" y="76.3">560</text>
<text x="209.8" y="73.3">USB_B_Micro</text>
<text x="254.6" y="75.8">D14</text>
<text x="262.2" y="73.8">R40</text>
<text x="262.2" y="76.3">560</text>
<text x="16.7" y="82.1">USB_B_Micro</text>
<text x="21.1" y="79.6">J11</text>
<text x="35.6" y="83.4">Schottky</text>
<text x="37.7" y="80.9">D15</text>
<text x="46.5" y="82.1">FerriteBead</text>
<text x="50.1" y="79.6">FB5</text>
<text x="71.3" y="82.1">USB_B_Micro</text>
<text x="75.7" y="79.6">J12</text>
<text x="90.2" y="83.4">Schottky</text>
<text x="92.4" y="80.9">D16</text>
<text x="101.1" y="82.1">FerriteBead</text>
<text x="104.7" y="79.6">FB6</text>
<text x="137.4" y="78.3">VBUS</text>
<text x="139.4" y="83.4">D+</text>
<text x="158.8" y="80.9">GND</text>
<text x="178.3" y="80.9">G</text>
<text x="194.3" y="78.3">GND</text>
<text x="214.9" y="78.3">VBUS</text>
<text x="216.9" y="83.4">D+</text>
<text x="236.2" y="80.9">GND</text>
<text x="255.8" y="80.9">G</text>
<text x="271.8" y="78.3">GND</text>
<text x="21.8" y="87.2">VBUS</text>
<text x="59.7" y="87.2">+5V</text>
<text x="76.4" y="87.2">VBUS</text>
<text x="114.3" y="87.2">+5V</text>
<text x="136.8" y="89.2" transform="rotate(-90 136.8 89.2)">Shield</text>
<text x="139.3" y="89.2" transform="rotate(-90 139.3 89.2)">GND</text>
<text x="139.4" y="86">D-</text>
<text x="140.4" y="88.5">ID</text>
<text x="157.5" y="88.5">100n</text>
<text x="157.5" y="86">C44</text>
<text x="167.3" y="86">U12</text>
<text x="167.3" y="88.5">CH330N</text>
<text x="214.2" y="89.2" transform="rotate(-90 214.2 89.2)">Shield</text>
<text x="216.8" y="89.2" transform="rotate(-90 216.8 89.2)">GND</text>
<text x="216.9" y="86">D-</text>
<text x="217.9" y="88.5">ID</text>
<text x="235" y="88.5">100n</text>
<text x="235" y="86">C45</text>
<text x="244.7" y="86">U13</text>
<text x="244.7" y="88.5">CH330N</text>
<text x="23.9" y="92.3">D+</text>
<text x="23.9" y="94.8">D-</text>
<text x="41.2" y="91.5">R41</text>
<text x="41.9" y="94.1">22</text>
<text x="78.5" y="92.3">D+</text>
<text x="78.5" y="94.8">D-</text>
<text x="95.8" y="91.5">R44</text>
<text x="96.5" y="94.1">22</text>
<text x="158" y="93.6">V3</text>
<text x="166" y="94.5" transform="rotate(-90 166 94.5)">VCC</text>
<text x="168.6" y="93.6">TXD</text>
<text x="199.4" y="94.8">C43</text>
<text x="235.5" y="93.6">V3</text>
<text x="243.4" y="94.5" transform="rotate(-90 243.4 94.5)">VCC</text>
<text x="246" y="93.6">TXD</text>
<text x="275.6" y="94.8">C46</text>
<text x="21.2" y="98" transform="rotate(-90 21.2 98)">Shield</text>
<text x="23.7" y="98" transform="rotate(-90 23.7 98)">GND</text>
<text x="24.8" y="97.4">ID</text>
<text x="41.2" y="99.2">R42</text>
<text x="41.9" y="101.7">22</text>
<text x="75.8" y="98" transform="rotate(-90 75.8 98)">Shield</text>
<text x="78.3" y="98" transform="rotate(-90 78.3 98)">GND</text>
<text x="79.5" y="97.4">ID</text>
<text x="95.8" y="99.2">R45</text>
<text x="96.5" y="101.7">22</text>
<text x="136.4" y="101.2">GND</text>
<text x="158" y="98.7">UD+</text>
<text x="158" y="101.2">UD-</text>
<text x="168.3" y="96.1">RXD</text>
<text x="168.6" y="101.2">~{RTS}</text>
<text x="199.4" y="97.4">100n</text>
<text x="213.9" y="101.2">GND</text>
<text x="235.5" y="98.7">UD+</text>
<text x="235.5" y="101.2">UD-</text>
<text x="245.7" y="96.1">RXD</text>
<text x="246" y="101.2">~{RTS}</text>
<text x="275.6" y="97.4">100n</text>
<text x="41.2" y="106.8">R43</text>
<text x="95.8" y="106.8">R46</text>
<text x="166" y="102.4" transform="rotate(-90 166 102.4)">GND</text>
<text x="243.4" y="102.4" transform="rotate(-90 243.4 102.4)">GND</text>
<text x="20.8" y="110.1">GND</text>
<text x="41.9" y="109.3">22</text>
<text x="75.4" y="110.1">GND</text>
<text x="96.5" y="109.3">22</text>
<text x="163.1" y="113.9">GND</text>
<text x="240.5" y="113.9">GND</text>
<text x="49" y="130.4">J13</text>
<text x="94.7" y="130.4">J14</text>
<text x="159.7" y="129.1">SolderJumper_3_Open</text>
<text x="168.4" y="126.6">JP4</text>
<text x="40" y="132.9">Conn_02x05_Odd_Even</text>
<text x="85.7" y="132.9">Conn_02x05_Odd_Even</text>
<text x="155.4" y="132.9">+3.3V</text>
<text x="185.4" y="135.5">Conn_01x02</text>
<text x="185.4" y="132.9">J15</text>
<text x="36.6" y="139.3">GND</text>
<text x="61" y="139.3">GND</text>
<text x="82.3" y="139.3">GND</text>
<text x="106.7" y="139.3">GND</text>
<text x="174.5" y="141.8">GND</text>
<text x="34.7" y="144.4">+3.3V</text>
<text x="61" y="144.4">+3.3V</text>
<text x="80.5" y="144.4">+3.3V</text>
<text x="106.7" y="144.4">+3.3V</text>
</g>
<g font-size="1.8" fill="#0000c2">
<text x="143.7" y="50.7">FCU -</text>
<text x="151.3" y="50.7">NU</text>
<text x="155.1" y="50.7">(UART)</text>
<text x="214.6" y="50.7">FCU -</text>
<text x="222.2" y="50.7">NU</text>
<text x="226" y="50.7">(I2C)</text>
<text x="28" y="58.3">FCU -</text>
<text x="35.6" y="58.3">NU</text>
<text x="39.4" y="58.3">(GPIOs)</text>
<text x="186.4" y="64.9">To logging</text>
<text x="197.9" y="64.9">and</text>
<text x="202.5" y="64.9">PC</text>
<text x="206.2" y="64.9">connection</text>
<text x="54.1" y="71">To be</text>
<text x="60.8" y="71">used</text>
<text x="66.3" y="71">with</text>
<text x="71.3" y="71">DFU capability</text>
<text x="16.7" y="115.4">USB</text>
<text x="21.7" y="115.4">programming</text>
<text x="132.3" y="116.7">USB</text>
<text x="137.3" y="116.7">debugging</text>
<text x="31.7" y="151">Serial</text>
<text x="38.4" y="151">Wire</text>
<text x="43.5" y="151">Debug</text>
<text x="154.9" y="156.1">GNSS battery</text>
<text x="168.8" y="156.1">backup</text>
</g>
<g font-size="1.8" fill="#a90000">
<text x="144.1" y="77.2">1</text>
<text x="221.5" y="77.2">1</text>
<text x="144.1" y="82.3">3</text>
<text x="221.5" y="82.3">3</text>
<text x="28.5" y="86.1">1</text>
<text x="83.1" y="86.1">1</text>
<text x="144.1" y="84.8">2</text>
<text x="144.1" y="87.4">4</text>
<text x="164.8" y="89.6" transform="rotate(-90 164.8 89.6)">5</text>
<text x="221.5" y="84.8">2</text>
<text x="221.5" y="87.4">4</text>
<text x="242.3" y="89.6" transform="rotate(-90 242.3 89.6)">5</text>
<text x="28.5" y="91.2">3</text>
<text x="28.5" y="93.7">2</text>
<text x="83.1" y="91.2">3</text>
<text x="83.1" y="93.7">2</text>
<text x="135.6" y="92.1" transform="rotate(-90 135.6 92.1)">6</text>
<text x="138.2" y="92.1" transform="rotate(-90 138.2 92.1)">5</text>
<text x="155.5" y="92.5">8</text>
<text x="173.3" y="92.5">6</text>
<text x="173.3" y="95">7</text>
<text x="213.1" y="92.1" transform="rotate(-90 213.1 92.1)">6</text>
<text x="215.6" y="92.1" transform="rotate(-90 215.6 92.1)">5</text>
<text x="233" y="92.5">8</text>
<text x="250.8" y="92.5">6</text>
<text x="250.8" y="95">7</text>
<text x="20.1" y="101" transform="rotate(-90 20.1 101)">6</text>
<text x="22.6" y="101" transform="rotate(-90 22.6 101)">5</text>
<text x="28.5" y="96.3">4</text>
<text x="74.7" y="101" transform="rotate(-90 74.7 101)">6</text>
<text x="77.2" y="101" transform="rotate(-90 77.2 101)">5</text>
<text x="83.1" y="96.3">4</text>
<text x="155.5" y="97.5">1</text>
<text x="155.5" y="100.1">2</text>
<text x="173.3" y="100.1">4</text>
<text x="233" y="97.5">1</text>
<text x="233" y="100.1">2</text>
<text x="250.8" y="100.1">4</text>
<text x="164.8" y="104.8" transform="rotate(-90 164.8 104.8)">3</text>
<text x="242.3" y="104.8" transform="rotate(-90 242.3 104.8)">3</text>
<text x="165.7" y="131.8">1</text>
<text x="173.3" y="131.8">3</text>
<text x="179" y="131.8">1</text>
<text x="45.6" y="135.6">1</text>
<text x="54.5" y="135.6">2</text>
<text x="91.4" y="135.6">1</text>
<text x="100.3" y="135.6">2</text>
<text x="169.9" y="135.3" transform="rotate(-90 169.9 135.3)">2</text>
<text x="179" y="134.4">2</text>
<text x="45.6" y="138.2">3</text>
<text x="45.6" y="140.7">5</text>
<text x="45.6" y="143.3">7</text>
<text x="54.5" y="138.2">4</text>
<text x="54.5" y="140.7">6</text>
<text x="54.5" y="143.3">8</text>
<text x="91.4" y="138.2">3</text>
<text x="91.4" y="140.7">5</text>
<text x="91.4" y="143.3">7</text>
<text x="100.3" y="138.2">4</text>
<text x="100.3" y="140.7">6</text>
<text x="100.3" y="143.3">8</text>
<text x="45.6" y="145.8">9</text>
<text x="53.9" y="145.8">10</text>
<text x="91.4" y="145.8">9</text>
<text x="99.7" y="145.8">10</text>
</g>
</svg>
